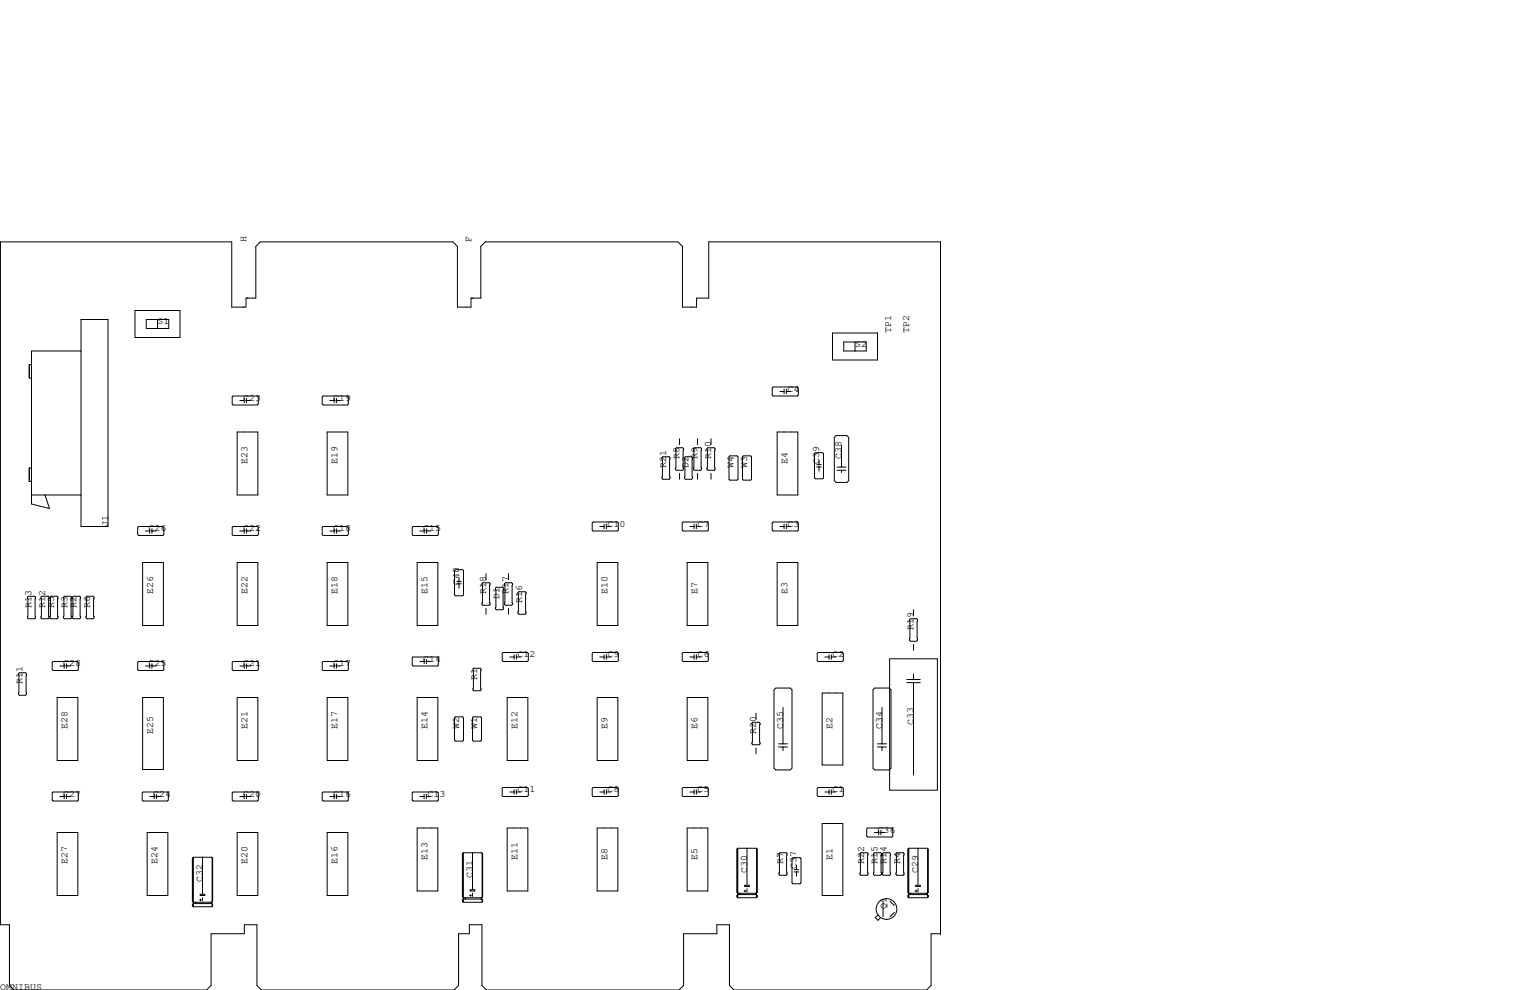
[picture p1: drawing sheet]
<svg xmlns="http://www.w3.org/2000/svg" width="432mm" height="279mm" viewBox="0 0 432 279" stroke-linecap="round" stroke-linejoin="round" font-family="sans-serif">
<g fill="none" stroke="#000" stroke-width=".28">
<path d="M22.9 90.2h7.6v58.4h-7.6zM22.9 99.1h-14v43.1l5.1 1.3-1.3-3.8M38.1 87.6h12.7v7.6h-12.7zM41.3 90.2h6.3v2.5h-6.3zM44.5 90.2v2.5M235 94h12.7v7.6h-12.7zM238.1 96.5h6.4v2.6h-6.4zM241.3 96.5v2.6M8.9 102.9h-.6v3.8h.6M65.8 111.8h6.8l.3 .2v2l-.3 .3h-6.8l-.3-.3v-2zM67.7 113h1.2M68.9 112.4v1.3"/>
<path d="M69.5 113h1.2M69.5 112.4v1.3M91.2 111.8h6.8l.3 .2v2l-.3 .3h-6.8l-.3-.3v-2zM93.1 113h1.2M94.3 112.4v1.3M94.9 112.4v1.3M94.9 113h1.2M218.2 109.2h6.8l.3 .3v2l-.3 .3h-6.8l-.3-.3v-2zM220.1 110.5h1.2M221.3 109.9v1.2M221.9 109.9v1.2M221.9 110.5h1.2"/>
<path d="M8.9 139.7h14M8.9 132.1h-.6v3.8h.6M66.9 121.9h5.9v17.8h-5.9zM92.3 121.9h5.9v17.8h-5.9zM187.1 128.9h1.7l.3 .3v5.8l-.3 .3h-1.7l-.3-.3v-5.8zM190.9 126.4h1.8l.2 .2v5.9l-.2 .2h-1.8l-.3-.2v-5.9zM191.8 123.8v1.7M191.8 133.6v1.7M193.4 128.9h1.8l.3 .3v5.8l-.3 .3h-1.8l-.2-.3v-5.8zM196 126.4h1.7l.3 .2v5.9l-.3 .2h-1.7l-.3-.2v-5.9zM196.9 123.8v1.7M196.9 133.6v1.7"/>
<path d="M199.8 126.4h1.7l.3 .2v5.9l-.3 .2h-1.7l-.3-.2v-5.9zM200.7 123.8v1.7M200.7 133.6v1.7M206 128.7h2l.3 .2v6.4l-.3 .2h-2l-.3-.2v-6.4zM209.6 128.9l.2-.2h2l.3 .2v6.4l-.3 .2h-2l-.2-.2zM219.3 121.9h5.9v17.8h-5.9zM229.9 128l.2-.2h2.1l.2 .2v6.9l-.2 .2h-2.1l-.2-.2zM230.5 131.8h1.3M230.5 131.1h1.3M231.1 129.9v1.2M231.1 131.8v1.2M236 122.9h3l.5 .5v12.2l-.5 .5h-3l-.5-.5v-12.2z"/>
<path d="M236.2 132.7h2.6M236.2 131.8h2.6M237.5 125.7v6.1M237.5 132.7v.6M38.9 148.8l.2-.2h6.9l.2 .2v2.1l-.2 .2h-6.9l-.2-.2zM40.3 158.7h5.8v17.8h-5.8zM41 149.9h1.2M42.2 149.2v1.3M42.9 149.9h1.2M42.9 149.2v1.3M65.5 148.8l.3-.2h6.8l.3 .2v2.1l-.3 .2h-6.8l-.3-.2zM66.9 158.7h5.9v17.8h-5.9z"/>
<path d="M67.7 149.9h1.2M68.9 149.2v1.3M69.5 149.9h1.2M69.5 149.2v1.3M91.2 148.6h6.8l.3 .2v2.1l-.3 .2h-6.8l-.3-.2v-2.1zM92.3 158.7h5.9v17.8h-5.9zM93.1 149.9h1.2M94.3 149.2v1.3M94.9 149.9h1.2M94.9 149.2v1.3M116.6 148.6h6.8l.3 .2v2.1l-.3 .2h-6.8l-.3-.2v-2.1zM117.7 158.7h5.9v17.8h-5.9z"/>
<path d="M118.5 149.9h1.2M119.7 149.2v1.3M120.3 149.9h1.2M120.3 149.2v1.3M167.4 147.3h6.8l.3 .3v2l-.3 .3h-6.8l-.3-.3v-2zM168.5 158.7h5.9v17.8h-5.9zM169.3 148.6h1.2M170.5 148v1.2M171.1 148.6h1.2M171.1 148v1.2M192.8 147.3h6.8l.3 .3v2l-.3 .3h-6.8l-.3-.3v-2zM193.9 158.7h5.9v17.8h-5.9z"/>
<path d="M194.7 148.6h1.2M195.9 148v1.2M196.5 148.6h1.2M196.5 148v1.2M218.2 147.3h6.8l.3 .3v2l-.3 .3h-6.8l-.3-.3v-2zM219.3 158.7h5.9v17.8h-5.9zM220.1 148.6h1.2M221.3 148v1.2M221.9 148v1.2M221.9 148.6h1.2M8 168.3h1.8l.2 .2v5.9l-.2 .2h-1.8l-.3-.2v-5.9zM11.8 168.3h1.8l.2 .2v5.9l-.2 .2h-1.8l-.2-.2v-5.9z"/>
<path d="M14.4 168.3h1.7l.3 .2v5.9l-.3 .2h-1.7l-.3-.2v-5.9zM18.2 168.3h1.7l.3 .2v5.9l-.3 .2h-1.7l-.3-.2v-5.9zM20.7 168.3h1.8l.2 .2v5.9l-.2 .2h-1.8l-.3-.2v-5.9zM24.5 168.3h1.8l.2 .2v5.9l-.2 .2h-1.8l-.2-.2v-5.9zM128.3 161l.2-.2h2.1l.2 .2v6.9l-.2 .2h-2.1l-.2-.2zM128.9 164.8h1.3M128.9 164.1h1.3M129.5 162.9v1.2M129.5 164.8v1.2M136.3 164.5h1.7l.3 .2v5.9l-.3 .2h-1.7l-.3-.2v-5.9zM137.2 161.9v1.7M137.2 171.7v1.7"/>
<path d="M139.8 166l.3-.3h1.8l.2 .3v5.8l-.2 .3h-1.8l-.3-.3zM142.4 164.7l.2-.2h1.8l.3 .2v5.9l-.3 .2h-1.8l-.2-.2zM143.5 161.9v1.7M143.5 171.7v1.7M146.4 167h1.8l.3 .3v5.8l-.3 .3h-1.8l-.2-.3v-5.8zM256.9 174.6h1.8l.3 .3v5.8l-.3 .3h-1.8l-.2-.3v-5.8zM257.8 172.1v1.6M5.5 189.9h1.7l.3 .2v5.9l-.3 .2h-1.7l-.3-.2v-5.9zM15 186.7h6.8l.3 .2v2.1l-.3 .2h-6.8l-.3-.2v-2.1zM16.1 196.8h5.9v17.8h-5.9zM16.9 188h1.2M18.1 187.3v1.3"/>
<path d="M18.7 188h1.2M18.7 187.3v1.3M38.9 186.9l.2-.2h6.9l.2 .2v2.1l-.2 .2h-6.9l-.2-.2zM40.3 196.8h5.8v20.4h-5.8zM41 188h1.2M42.2 187.3v1.3M42.9 188h1.2M42.9 187.3v1.3M65.5 186.9l.3-.2h6.8l.3 .2v2.1l-.3 .2h-6.8l-.3-.2zM66.9 196.8h5.9v17.8h-5.9zM67.7 188h1.2M68.9 187.3v1.3"/>
<path d="M69.5 188h1.2M69.5 187.3v1.3M91.2 186.7h6.8l.3 .2v2.1l-.3 .2h-6.8l-.3-.2v-2.1zM92.3 196.8h5.9v17.8h-5.9zM93.1 188h1.2M94.3 187.3v1.3M94.9 188h1.2M94.9 187.3v1.3M116.6 185.4h6.8l.3 .3v2l-.3 .3h-6.8l-.3-.3v-2zM117.7 196.8h5.9v17.8h-5.9zM118.5 186.7h1.2M119.7 186.1v1.2"/>
<path d="M120.3 186.7h1.2M120.3 186.1v1.2M133.7 188.6h1.8l.3 .2v5.9l-.3 .2h-1.8l-.2-.2v-5.9zM142 184.1h6.8l.3 .3v2l-.3 .3h-6.8l-.3-.3v-2zM143.1 196.8h5.9v17.8h-5.9zM143.9 185.4h1.2M145.1 184.8v1.3M145.7 185.4h1.2M145.7 184.8v1.3M167.4 184.1h6.8l.3 .3v2l-.3 .3h-6.8l-.3-.3v-2zM168.5 196.8h5.9v17.8h-5.9zM169.3 185.4h1.2"/>
<path d="M170.5 184.8v1.3M171.1 185.4h1.2M171.1 184.8v1.3M192.8 184.1h6.8l.3 .3v2l-.3 .3h-6.8l-.3-.3v-2zM193.9 196.8h5.9v17.8h-5.9zM194.7 185.4h1.2M195.9 184.8v1.3M196.5 185.4h1.2M196.5 184.8v1.3M218.9 194.2h4.1l.5 .5v22.1l-.5 .5h-4.1l-.5-.5v-22.1zM221 199.6v10.3M230.9 184.1h6.8l.3 .3v2l-.3 .3h-6.8l-.3-.3v-2z"/>
<path d="M232 195.6h5.9v20.3h-5.9zM232.8 185.4h1.2M234 184.8v1.3M234.6 184.8v1.3M234.6 185.4h1.2M246.9 194.2h4.1l.5 .5v22.1l-.5 .5h-4.1l-.5-.5v-22.1zM248.9 199.6v10.3M251.1 185.9h13.4v37.1h-13.4zM255.9 191.8h3.8M255.9 192.7h3.8M257.8 181.9v1.6M257.8 190.2v1.6"/>
<path d="M257.8 192.7v26M128.3 202.6l.2-.3h2.1l.2 .3v6.3l-.2 .3h-2.1l-.2-.3zM133.4 202.6l.2-.3h2l.3 .3v6.3l-.3 .3h-2l-.2-.3zM212.5 203.8h1.7l.3 .3v5.8l-.3 .3h-1.7l-.3-.3v-5.8zM213.4 201.3v1.6M213.4 211.1v1.6M219.7 210.8h2.6M219.7 209.9h2.6M221 210.8v1M247.7 210.8h2.5M247.7 209.9h2.5M248.9 210.8v1"/>
<path d="M15 223.5h6.8l.3 .3v2l-.3 .3h-6.8l-.3-.3v-2zM16.1 234.9h5.9v17.8h-5.9zM16.9 224.8h1.2M18.1 224.2v1.2M18.7 224.8h1.2M18.7 224.2v1.2M40.1 223.8l.3-.3h6.8l.3 .3v2l-.3 .3h-6.8l-.3-.3zM41.5 234.9h5.9v17.8h-5.9zM42.3 224.8h1.2M43.5 224.2v1.2M44.1 224.8h1.2M44.1 224.2v1.2"/>
<path d="M65.5 223.8l.3-.3h6.8l.3 .3v2l-.3 .3h-6.8l-.3-.3zM66.9 234.9h5.9v17.8h-5.9zM67.7 224.8h1.2M68.9 224.2v1.2M69.5 224.8h1.2M69.5 224.2v1.2M91.2 223.5h6.8l.3 .3v2l-.3 .3h-6.8l-.3-.3v-2zM92.3 234.9h5.9v17.8h-5.9zM93.1 224.8h1.2M94.3 224.2v1.2M94.9 224.8h1.2M94.9 224.2v1.2"/>
<path d="M116.6 223.5h6.8l.3 .3v2l-.3 .3h-6.8l-.3-.3v-2zM117.7 233.7h5.9v17.8h-5.9zM118.5 224.8h1.2M119.7 224.2v1.2M120.3 224.8h1.2M120.3 224.2v1.2M142 222.2h6.8l.3 .3v2l-.3 .3h-6.8l-.3-.3v-2zM143.1 233.7h5.9v17.8h-5.9zM143.9 223.5h1.2M145.1 222.9v1.3M145.7 223.5h1.2M145.7 222.9v1.3"/>
<path d="M167.4 222.2h6.8l.3 .3v2l-.3 .3h-6.8l-.3-.3v-2zM168.5 233.7h5.9v17.8h-5.9zM169.3 223.5h1.2M170.5 222.9v1.3M171.1 223.5h1.2M171.1 222.9v1.3M192.8 222.2h6.8l.3 .3v2l-.3 .3h-6.8l-.3-.3v-2zM193.9 233.7h5.9v17.8h-5.9zM194.7 223.5h1.2M195.9 222.9v1.3M196.5 223.5h1.2M196.5 222.9v1.3"/>
<path d="M208.1 239.6v12.2M208.2 239.4l-.2 .2v12.2l.2 .3h5.2M208.2 239.4h5.2l.3 .2v12.2M208.2 239.4v14M210.8 239.4v10.3M213.6 239.5v12.5M213.6 239.6l.1 12.2M230.9 222.2h6.8l.3 .3v2l-.3 .3h-6.8l-.3-.3v-2zM232 232.4h5.9v20.3h-5.9zM232.8 223.5h1.2M234 222.9v1.3M234.6 222.9v1.3"/>
<path d="M234.6 223.5h1.2M244.9 233.7h6.8l.3 .2v2.1l-.3 .2h-6.8l-.3-.2v-2.1zM246.8 234.9h1.2M248 234.3v1.3M248.6 234.9h1.2M248.6 234.3v1.3M256.3 239.6v12.2M256.5 239.4l-.3 .2v12.2l.3 .3h5.2M256.5 239.4v14M256.5 239.4h5.2l.2 .2v12.2M259.1 239.4v10.3M261.8 239.5v12.5"/>
<path d="M261.9 239.6v12.2M54.4 242.2v12.2M54.4 255.3v.4M54.5 241.9l-.2 .3v12.2l.2 .2h5.3M54.5 241.9v14M54.5 241.9h5.3l.2 .3v12.2M54.7 254.8v.1M55.1 254.6v.4M56.3 254h.5M56.5 252.4h1.3v.3h-1.3zM56.6 253.7v.6M57.2 241.9v10.4"/>
<path d="M57.2 253.4v.9M59.6 254.6v.4M59.7 254.6v.4M59.8 255h-5.3l-.2 .3v.4l.2 .2M59.8 255l.2 .3v.4M59.8 254.6v.4M59.9 242.1v12.4M59.9 255.1v.7M60 242.2v12.2M60 255.3v.4M60 255.7l-.2 .2h-5.3M60 254.4l-.2 .2"/>
<path d="M130.6 240.9v12.2M130.6 254v.4M130.7 240.7l-.2 .2v12.2l.2 .3h5.3M130.7 240.7v13.9M130.7 240.7h5.3l.2 .2v12.2M130.9 253.5v.1M131.3 253.4v.3M132.5 252.7h.5M132.7 251.1h1.3v.4h-1.3zM132.8 252.5v.5M133.4 240.7v10.3M133.4 252.1v.9"/>
<path d="M135.8 253.4v.3M135.9 253.4v.3M136 253.7h-5.3l-.2 .3v.4l.2 .2M136 253.7l.2 .3v.4M136 253.4v.3M136.1 240.8v12.4M136.1 253.9v.6M136.2 240.9v12.2M136.2 254v.4M136.2 254.4l-.2 .2h-5.3M136.2 253.1l-.2 .3M208.1 252.7v.4"/>
<path d="M208.3 252.2v.1M208.8 252.1v.4M210 251.5h.5M210.2 249.8h1.3v.4h-1.3zM210.2 251.2v.5M210.8 250.8v.9M213.3 252.1v.4M213.4 252.1v.4M213.4 252.5h-5.2l-.2 .2v.4l.2 .3M213.4 252.5l.3 .2v.4M213.6 252.6v.6M213.6 252.7l.1 .4"/>
<path d="M213.7 253.1l-.3 .3h-5.2M213.7 251.8l-.3 .3M220.1 240.7h1.8l.2 .2v5.9l-.2 .2h-1.8l-.3-.2v-5.9zM223.5 242.3l.3-.2h2l.3 .2v6.9l-.3 .2h-2l-.3-.2zM224.2 245.4h1.2M224.2 246.1h1.2M224.8 244.2v1.2M224.8 246.1v1.2M243 240.7h1.7l.3 .2v5.9l-.3 .2h-1.7l-.3-.2v-5.9zM246.8 240.7h1.7l.3 .2v5.9l-.3 .2h-1.7l-.3-.2v-5.9zM247.8 258.2l-.8 .8 .8 .7 .7-.7M249.2 254.3v4.4"/>
<path d="M249.3 240.7h1.8l.2 .2v5.9l-.2 .2h-1.8l-.3-.2v-5.9zM251.2 254.3l1.2 1.3M252.4 257.5l-1.2 1.2M253.1 240.7h1.8l.2 .2v5.9l-.2 .2h-1.8l-.2-.2v-5.9zM256.3 252.7v.4M256.6 252.2v.1M257 252.1v.4M258.3 251.5h.5M258.4 249.8h1.3v.4h-1.3zM258.5 251.2v.5M259.1 250.8v.9M261.6 252.1v.4"/>
<path d="M261.7 252.5h-5.2l-.3 .2v.4l.3 .3M261.7 252.5l.2 .2v.4M261.7 252.1v.4M261.8 252.6v.6M261.9 252.7v.4M261.9 253.1l-.2 .3h-5.2M261.9 251.8l-.2 .3M265.4 263.5h-2.6v14.6l-1.3 1.3h-54.4l-1.2-1.3v-17.1h-3.6v2.5h-9.4v14.6l-1.3 1.3h-54.3l-1.3-1.3v-17.1h-3.5v2.5h-3.1v14.6l-1.3 1.3h-54.3l-1.3-1.3v-17.1h-3.5v2.5h-9.4v14.6l-1.3 1.3h-54.4l-1.2-1.3v-17.1h-2.6v-192.7h65.3v18.4h4v-2.6h2.8v-14.6l1.3-1.2h54.3l1.3 1.2v17.2h3.8v-2.6h2.8v-14.6l1.3-1.2h54.3l1.3 1.2v17.2h4v-2.6h3.4v-15.8h65.4v195.5"/>
<circle cx="250.2" cy="256.5" r="2.92"/>
</g>
<g font-size="2.8">
<text x="69.5" y="68.3" transform="rotate(-90 69.5 68.3)">H</text>
<text x="133" y="68.3" transform="rotate(-90 133 68.3)">F</text>
<text x="44.4" y="91.4">S1</text>
<text x="251.5" y="94" transform="rotate(-90 251.5 94)">TP1</text>
<text x="256.5" y="94" transform="rotate(-90 256.5 94)">TP2</text>
<text x="241.3" y="97.8">S2</text>
<text x="68.6" y="113">C23</text>
<text x="94" y="113">C19</text>
<text x="222.2" y="110.5">C4</text>
<text x="69.8" y="130.8" transform="rotate(-90 69.8 130.8)">E23</text>
<text x="95.2" y="130.8" transform="rotate(-90 95.2 130.8)">E19</text>
<text x="191.8" y="129.5" transform="rotate(-90 191.8 129.5)">R8</text>
<text x="196.8" y="129.5" transform="rotate(-90 196.8 129.5)">R9</text>
<text x="200.7" y="129.5" transform="rotate(-90 200.7 129.5)">R10</text>
<text x="222.2" y="130.8" transform="rotate(-90 222.2 130.8)">E4</text>
<text x="231.1" y="130.8" transform="rotate(-90 231.1 130.8)">C39</text>
<text x="237.5" y="129.5" transform="rotate(-90 237.5 129.5)">C38</text>
<text x="188" y="132.1" transform="rotate(-90 188 132.1)">R21</text>
<text x="194.3" y="132.1" transform="rotate(-90 194.3 132.1)">D2</text>
<text x="207" y="132.1" transform="rotate(-90 207 132.1)">W4</text>
<text x="210.8" y="132.1" transform="rotate(-90 210.8 132.1)">W3</text>
<text x="30.5" y="148.6" transform="rotate(-90 30.5 148.6)">J1</text>
<text x="41.9" y="149.9">C26</text>
<text x="68.6" y="149.9">C22</text>
<text x="94" y="149.9">C18</text>
<text x="119.4" y="149.9">C15</text>
<text x="171.4" y="148.6">C10</text>
<text x="196.8" y="148.6">C7</text>
<text x="222.2" y="148.6">C3</text>
<text x="43.2" y="167.6" transform="rotate(-90 43.2 167.6)">E26</text>
<text x="69.8" y="167.6" transform="rotate(-90 69.8 167.6)">E22</text>
<text x="95.2" y="167.6" transform="rotate(-90 95.2 167.6)">E18</text>
<text x="120.6" y="167.6" transform="rotate(-90 120.6 167.6)">E15</text>
<text x="129.5" y="165.1" transform="rotate(-90 129.5 165.1)">C40</text>
<text x="137.2" y="167.6" transform="rotate(-90 137.2 167.6)">R18</text>
<text x="143.5" y="167.6" transform="rotate(-90 143.5 167.6)">R17</text>
<text x="171.4" y="167.6" transform="rotate(-90 171.4 167.6)">E10</text>
<text x="196.8" y="167.6" transform="rotate(-90 196.8 167.6)">E7</text>
<text x="222.2" y="167.6" transform="rotate(-90 222.2 167.6)">E3</text>
<text x="8.9" y="171.4" transform="rotate(-90 8.9 171.4)">R13</text>
<text x="12.7" y="171.4" transform="rotate(-90 12.7 171.4)">R12</text>
<text x="15.2" y="171.4" transform="rotate(-90 15.2 171.4)">R5</text>
<text x="19" y="171.4" transform="rotate(-90 19 171.4)">R3</text>
<text x="21.6" y="171.4" transform="rotate(-90 21.6 171.4)">R2</text>
<text x="25.4" y="171.4" transform="rotate(-90 25.4 171.4)">R6</text>
<text x="141" y="168.9" transform="rotate(-90 141 168.9)">D1</text>
<text x="147.3" y="170.2" transform="rotate(-90 147.3 170.2)">R16</text>
<text x="257.8" y="177.8" transform="rotate(-90 257.8 177.8)">R19</text>
<text x="146" y="185.4">C12</text>
<text x="171.4" y="185.4">C9</text>
<text x="196.8" y="185.4">C6</text>
<text x="234.9" y="185.4">C2</text>
<text x="17.8" y="188">C28</text>
<text x="41.9" y="188">C25</text>
<text x="68.6" y="188">C21</text>
<text x="94" y="188">C17</text>
<text x="119.4" y="186.7">C14</text>
<text x="134.6" y="191.8" transform="rotate(-90 134.6 191.8)">R1</text>
<text x="6.3" y="193" transform="rotate(-90 6.3 193)">R11</text>
<text x="19" y="205.7" transform="rotate(-90 19 205.7)">E28</text>
<text x="43.2" y="207" transform="rotate(-90 43.2 207)">E25</text>
<text x="69.8" y="205.7" transform="rotate(-90 69.8 205.7)">E21</text>
<text x="95.2" y="205.7" transform="rotate(-90 95.2 205.7)">E17</text>
<text x="120.6" y="205.7" transform="rotate(-90 120.6 205.7)">E14</text>
<text x="129.5" y="205.7" transform="rotate(-90 129.5 205.7)">W2</text>
<text x="134.6" y="205.7" transform="rotate(-90 134.6 205.7)">W1</text>
<text x="146" y="205.7" transform="rotate(-90 146 205.7)">E12</text>
<text x="171.4" y="205.7" transform="rotate(-90 171.4 205.7)">E9</text>
<text x="196.8" y="205.7" transform="rotate(-90 196.8 205.7)">E6</text>
<text x="213.4" y="207" transform="rotate(-90 213.4 207)">R20</text>
<text x="221" y="205.7" transform="rotate(-90 221 205.7)">C35</text>
<text x="234.9" y="205.7" transform="rotate(-90 234.9 205.7)">E2</text>
<text x="248.9" y="205.7" transform="rotate(-90 248.9 205.7)">C34</text>
<text x="257.8" y="204.5" transform="rotate(-90 257.8 204.5)">C33</text>
<text x="17.8" y="224.8">C27</text>
<text x="43.2" y="224.8">C24</text>
<text x="68.6" y="224.8">C20</text>
<text x="94" y="224.8">C16</text>
<text x="120.6" y="224.8">C13</text>
<text x="146" y="223.5">C11</text>
<text x="171.4" y="223.5">C8</text>
<text x="196.8" y="223.5">C5</text>
<text x="234.9" y="223.5">C1</text>
<text x="247.6" y="234.9">C36</text>
<text x="19" y="243.8" transform="rotate(-90 19 243.8)">E27</text>
<text x="44.4" y="243.8" transform="rotate(-90 44.4 243.8)">E24</text>
<text x="69.8" y="243.8" transform="rotate(-90 69.8 243.8)">E20</text>
<text x="95.2" y="243.8" transform="rotate(-90 95.2 243.8)">E16</text>
<text x="120.6" y="242.6" transform="rotate(-90 120.6 242.6)">E13</text>
<text x="146" y="242.6" transform="rotate(-90 146 242.6)">E11</text>
<text x="171.4" y="242.6" transform="rotate(-90 171.4 242.6)">E8</text>
<text x="196.8" y="242.6" transform="rotate(-90 196.8 242.6)">E5</text>
<text x="221" y="243.8" transform="rotate(-90 221 243.8)">R7</text>
<text x="224.8" y="245.1" transform="rotate(-90 224.8 245.1)">C37</text>
<text x="234.9" y="242.6" transform="rotate(-90 234.9 242.6)">E1</text>
<text x="243.8" y="243.8" transform="rotate(-90 243.8 243.8)">R22</text>
<text x="247.6" y="243.8" transform="rotate(-90 247.6 243.8)">R15</text>
<text x="250.2" y="243.8" transform="rotate(-90 250.2 243.8)">R14</text>
<text x="254" y="243.8" transform="rotate(-90 254 243.8)">R4</text>
<text x="57.1" y="248.9" transform="rotate(-90 57.1 248.9)">C32</text>
<text x="133.3" y="247.6" transform="rotate(-90 133.3 247.6)">C31</text>
<text x="210.8" y="246.4" transform="rotate(-90 210.8 246.4)">C30</text>
<text x="259.1" y="246.4" transform="rotate(-90 259.1 246.4)">C29</text>
<text x="250.2" y="256.5" transform="rotate(-90 250.2 256.5)">Q1</text>
<text x="0" y="279.4">OMNIBUS</text>
</g>
</svg>
